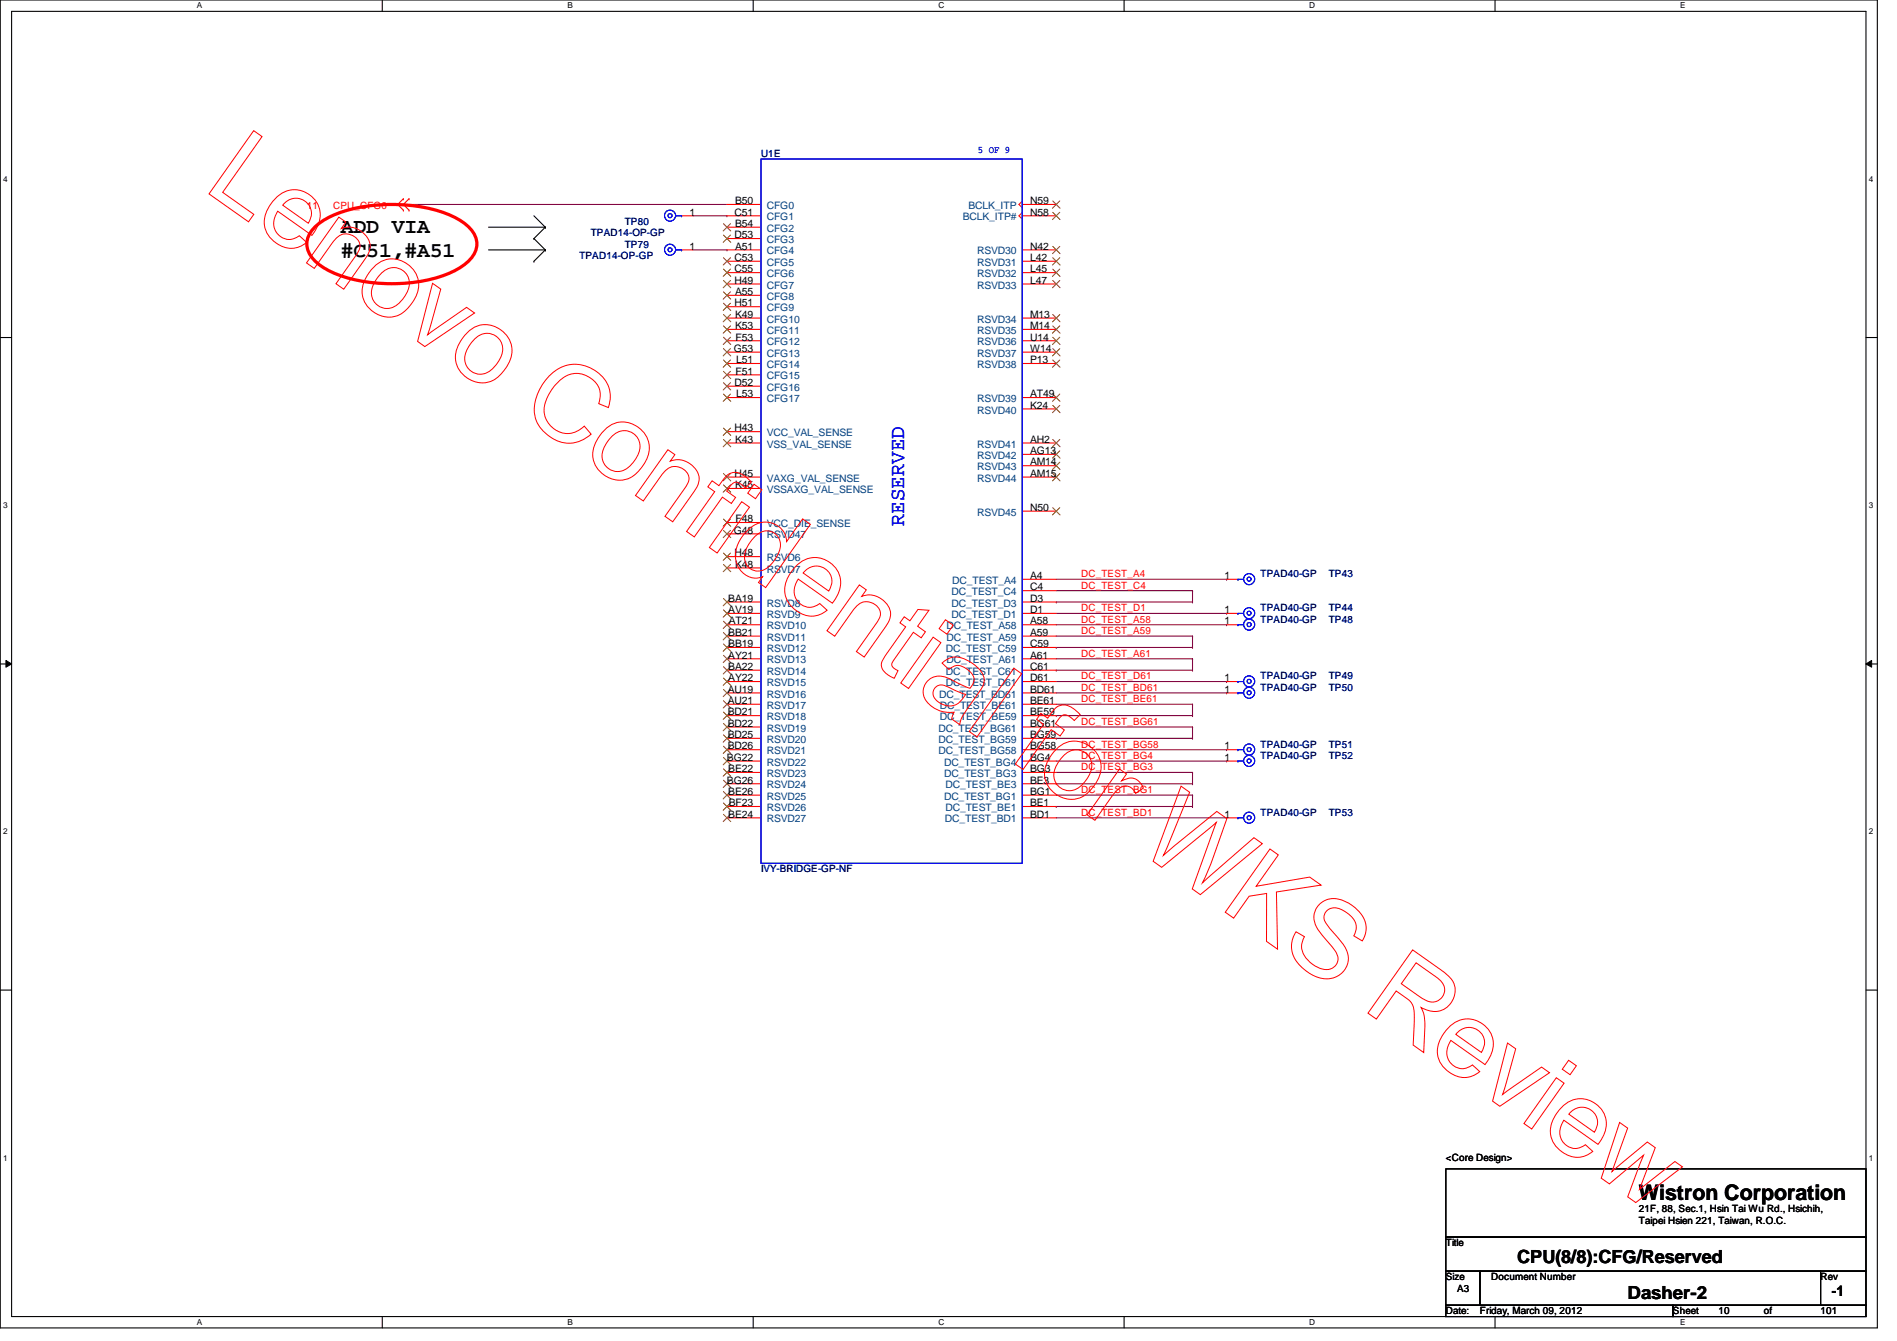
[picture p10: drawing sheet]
<svg xmlns="http://www.w3.org/2000/svg" width="297mm" height="210mm" viewBox="0 0 297 210" stroke-linecap="round" stroke-linejoin="round" font-family="sans-serif">
<path d="M0 0h294v207.9h-294zM1.8 1.8h290.4v204.3h-290.4z" fill="none" stroke="#000" stroke-width=".17"/>
<g fill="#fff">
<path d="M30.8 .2h.8v1.4h-.8z"/>
<path d="M30.8 206.2h.8v1.4h-.8z"/>
</g>
<path d="M59.9 0v1.8M59.9 206.1v1.8" fill="none" stroke="#000" stroke-width=".17"/>
<g fill="#fff">
<path d="M88.9 .2h.8v1.4h-.8z"/>
<path d="M88.9 206.2h.8v1.4h-.8z"/>
</g>
<path d="M117.9 0v1.8M117.9 206.1v1.8" fill="none" stroke="#000" stroke-width=".17"/>
<g fill="#fff">
<path d="M146.9 .2h.9v1.4h-.9z"/>
<path d="M146.9 206.2h.9v1.4h-.9z"/>
</g>
<path d="M176 0v1.8M176 206.1v1.8" fill="none" stroke="#000" stroke-width=".17"/>
<g fill="#fff">
<path d="M205 .2h.9v1.4h-.9z"/>
<path d="M205 206.2h.9v1.4h-.9z"/>
</g>
<path d="M234.1 0v1.8M234.1 206.1v1.8" fill="none" stroke="#000" stroke-width=".17"/>
<g fill="#fff">
<path d="M263.1 .2h.8v1.4h-.8z"/>
<path d="M263.1 206.2h.8v1.4h-.8z"/>
<path d="M.5 27.3h.7v1.4h-.7z"/>
<path d="M292.6 27.3h.7v1.4h-.7z"/>
<path d="M.5 78.4h.7v1.4h-.7z"/>
<path d="M292.6 78.4h.7v1.4h-.7z"/>
</g>
<path d="M0 52.8h1.8M292.2 52.8h1.8" fill="none" stroke="#000" stroke-width=".17"/>
<g fill="#fff">
<path d="M.5 129.5h.7v1.4h-.7z"/>
<path d="M292.6 129.5h.7v1.4h-.7z"/>
</g>
<path d="M0 103.9h1.8M292.2 103.9h1.8" fill="none" stroke="#000" stroke-width=".17"/>
<path d="M.9 103.4l.9 .5-.9 .5zM292.2 103.9l.9-.5v1z" fill="#000"/>
<path d="M.9 103.4l.9 .5-.9 .5zM292.2 103.9l.9-.5v1z" fill="none" stroke="#000" stroke-width=".16"/>
<g fill="#fff">
<path d="M.5 180.5h.7v1.4h-.7z"/>
<path d="M292.6 180.5h.7v1.4h-.7z"/>
</g>
<g fill="none" stroke="#000" stroke-width=".17">
<path d="M76.5 35.6h8.9M76.5 39.1h8.9M83.6 37.3h.1M83.6 33.8l1.8 1.8M83.6 37.3l1.8 1.8M85.4 35.6h.1M85.4 39.1h.1M85.4 35.6l-1.8 1.7M85.4 39.1l-1.8 1.8M83.6 40.9h.1M0 155h1.8M292.2 155h1.8"/>
<path d="M226.4 183h65.8v10.6h-65.8zM226.4 193.6h65.8v5.4h-65.8zM226.4 199h5.3v5.3h-5.3zM231.7 199h53.4v5.3h-53.4zM285.1 199h7.1v5.3h-7.1zM226.4 204.3h35.6v1.8h-35.6zM262 204.3h30.2v1.8h-30.2z"/>
</g>
<g fill="none" stroke="#800040" stroke-width=".17">
<path d="M64 32h.1M64 32h49.8M108.5 33.8h5.3M108.5 39.1h5.3M113.8 33.8h.1M113.8 39.1h.1M165.4 94.2h.1M165.4 90.7h26.7M165.4 96h26.7M165.4 97.8h26.7M165.4 92.5h21.3M165.4 94.2h21.3"/>
<path d="M165.4 99.6h21.3M186.7 92.5h.1M186.7 94.2h.1M186.7 99.6h.1M186.7 92.5v1.7M186.7 99.6v1.7M192.1 90.7h.1M192.1 96h.1M192.1 97.8h.1M165.4 101.3h.1M165.4 104.9h.1M165.4 112h.1"/>
<path d="M165.4 115.6h.1M165.4 106.7h26.7M165.4 108.5h26.7M165.4 117.3h26.7M165.4 119.1h26.7M165.4 101.3h21.3M165.4 104.9h21.3M165.4 103.1h21.3M165.4 112h21.3M165.4 110.2h21.3M165.4 115.6h21.3M165.4 113.8h21.3"/>
<path d="M186.7 101.3h.1M186.7 103.1h.1M186.7 104.9h.1M186.7 110.2h.1M186.7 112h.1M186.7 113.8h.1M186.7 115.6h.1M186.7 103.1v1.8M186.7 110.2v1.8M186.7 113.8v1.8M192.1 106.7h.1M192.1 108.5h.1"/>
<path d="M192.1 117.3h.1M192.1 119.1h.1M165.4 122.7h.1M165.4 126.2h.1M165.4 128h26.7M165.4 122.7h21.3M165.4 120.9h21.3M165.4 126.2h21.3M165.4 124.5h21.3M186.7 120.9h.1M186.7 122.7h.1M186.7 124.5h.1"/>
<path d="M186.7 126.2h.1M186.7 120.9v1.8M186.7 124.5v1.7M192.1 128h.1"/>
</g>
<g fill="none" stroke="#f00" stroke-width=".17">
<path d="M63.2 31.1h.1M63.2 32.9h.1M63.2 31.1l-.9 .9 .9 .9M64 31.1h.1M64 32.9h.1M64 31.1l-.8 .9 .8 .9M106.7 33.8h1.8M106.7 39.1h1.8M113.8 32h5.4M113.8 33.8h5.4M113.8 35.6h5.4M113.8 37.3h5.4"/>
<path d="M113.8 39.1h5.4M160.1 32h5.3M160.1 33.8h5.3M160.1 39.1h5.3M160.1 31.5l-.5 .5 .5 .5M160.1 33.3l-.5 .5 .5 .5M113.8 40.9h5.4M113.8 42.7h5.4M113.8 44.4h5.4M113.8 46.2h5.4M113.8 48h5.4M113.8 49.8h5.4"/>
<path d="M113.8 51.6h5.4M113.8 53.3h5.4M113.8 55.1h5.4M113.8 56.9h5.4M113.8 58.7h5.4M160.1 40.9h5.3M160.1 42.7h5.3M160.1 44.4h5.3M160.1 49.8h5.3M160.1 51.6h5.3M160.1 53.3h5.3M160.1 55.1h5.3"/>
<path d="M160.1 56.9h5.3M113.8 60.5h5.4M113.8 62.2h5.4M113.8 67.6h5.4M113.8 69.3h5.4M113.8 74.7h5.4M113.8 76.5h5.4M160.1 62.2h5.3M160.1 69.3h5.3M160.1 74.7h5.3M160.1 71.1h5.3M160.1 72.9h5.3"/>
<path d="M160.1 64h5.3M113.8 97.8h5.4M113.8 99.6h5.4M113.8 96h5.4M113.8 94.2h5.4M113.8 81.8h5.4M113.8 87.1h5.4M113.8 88.9h5.4M113.8 83.6h5.4M160.1 90.7h5.3M160.1 97.8h5.3M160.1 99.6h5.3"/>
<path d="M160.1 92.5h5.3M160.1 96h5.3M160.1 94.2h5.3M160.1 80h5.3M192.1 90.7h1.7M192.1 97.8h1.7M192.1 96h1.7M113.8 106.7h5.4M113.8 117.3h5.4M113.8 103.1h5.4M113.8 108.5h5.4M113.8 112h5.4"/>
<path d="M113.8 110.2h5.4M113.8 119.1h5.4M113.8 115.6h5.4M113.8 113.8h5.4M113.8 101.3h5.4M113.8 104.9h5.4M160.1 106.7h5.3M160.1 117.3h5.3M160.1 103.1h5.3M160.1 108.5h5.3M160.1 112h5.3M160.1 110.2h5.3"/>
<path d="M160.1 119.1h5.3M160.1 115.6h5.3M160.1 113.8h5.3M160.1 101.3h5.3M160.1 104.9h5.3M192.1 106.7h1.7M192.1 117.3h1.7M192.1 108.5h1.7M192.1 119.1h1.7M113.8 128h5.4M113.8 126.2h5.4M113.8 122.7h5.4"/>
<path d="M113.8 124.5h5.4M113.8 120.9h5.4M160.1 128h5.3M160.1 126.2h5.3M160.1 122.7h5.3M160.1 124.5h5.3M160.1 120.9h5.3M192.1 128h1.7"/>
</g>
<path d="M49.6 35.3a17.5 17.5 0 0 1 10.1-3.2 23.5 23.5 0 0 1 11.6 2 6.2 6.2 0 0 1 3.3 3.3 3.5 3.5 0 0 1-1.5 3.7 17.6 17.6 0 0 1-10.1 3.3 23.1 23.1 0 0 1-11.6-2.1 6.2 6.2 0 0 1-3.3-3.3 3.5 3.5 0 0 1 1.5-3.7z" fill="none" stroke="#f00" stroke-width=".51"/>
<g fill="none" stroke="#00f" stroke-width=".17">
<path d="M105.8 39.1h.9M105.8 33.8h.9M106.7 39.1h.1M106.7 33.8h.1M119.2 24.9h40.9v110.2h-40.9zM193.8 90.7h.1M193.8 97.8h.1M193.8 96h.1M193.8 90.7h.9M193.8 97.8h.9M193.8 96h.9M193.8 106.7h.1"/>
<path d="M193.8 117.3h.1M193.8 108.5h.1M193.8 119.1h.1M193.8 106.7h.9M193.8 117.3h.9M193.8 108.5h.9M193.8 119.1h.9M193.8 128h.1M193.8 128h.9"/>
<circle cx="104.9" cy="39.1" r=".32"/>
<circle cx="104.9" cy="33.8" r=".32"/>
<circle cx="104.9" cy="39.1" r=".87"/>
<circle cx="104.9" cy="33.8" r=".87"/>
<circle cx="195.6" cy="90.7" r=".32"/>
<circle cx="195.6" cy="97.8" r=".32"/>
<circle cx="195.6" cy="96" r=".32"/>
<circle cx="195.6" cy="90.6" r=".87"/>
<circle cx="195.6" cy="96" r=".87"/>
<circle cx="195.6" cy="97.8" r=".87"/>
<circle cx="195.6" cy="106.7" r=".32"/>
<circle cx="195.6" cy="117.3" r=".32"/>
<circle cx="195.6" cy="119.1" r=".32"/>
<circle cx="195.6" cy="108.4" r=".32"/>
<circle cx="195.6" cy="117.3" r=".87"/>
<circle cx="195.6" cy="108.4" r=".87"/>
<circle cx="195.6" cy="119.1" r=".87"/>
<circle cx="195.6" cy="106.7" r=".87"/>
<circle cx="195.6" cy="128" r=".32"/>
<circle cx="195.6" cy="128" r=".87"/>
</g>
<g fill="none" stroke="#804000" stroke-width=".16">
<path d="M113.3 35l1.1 1.2M113.3 36.8l1.1 1.1M114.4 35l-1.2 1.2M114.4 36.8l-1.2 1.1M164.8 38.6l1.2 1.1M164.8 31.5l1.2 1.1M164.8 33.2l1.2 1.2M165.9 38.6l-1.1 1.1M165.9 31.5l-1.1 1.1M165.9 33.2l-1.1 1.2M113.3 40.3l1.1 1.2M113.3 42.1l1.1 1.2"/>
<path d="M113.3 43.9l1.1 1.1M113.3 45.7l1.1 1.1M113.3 47.5l1.1 1.1M113.3 49.2l1.1 1.2M113.3 51l1.1 1.2M113.3 52.8l1.1 1.1M113.3 54.6l1.1 1.1M113.3 56.3l1.1 1.2M113.3 58.1l1.1 1.2M113.3 59.9l1.1 1.1M114.4 40.3l-1.2 1.2M114.4 42.1l-1.2 1.2"/>
<path d="M114.4 43.9l-1.2 1.1M114.4 45.7l-1.2 1.1M114.4 47.5l-1.2 1.1M114.4 49.2l-1.2 1.2M114.4 51l-1.2 1.2M114.4 52.8l-1.2 1.1M114.4 54.6l-1.2 1.1M114.4 56.3l-1.2 1.2M114.4 58.1l-1.2 1.2M114.4 59.9l-1.2 1.1M164.8 40.3l1.2 1.2M164.8 42.1l1.2 1.2"/>
<path d="M164.8 43.9l1.2 1.1M164.8 49.2l1.2 1.2M164.8 51l1.2 1.2M164.8 52.8l1.2 1.1M164.8 54.6l1.2 1.1M164.8 56.3l1.2 1.2M165.9 43.9l-1.1 1.1M165.9 49.2l-1.1 1.2M165.9 51l-1.1 1.2M165.9 52.8l-1.1 1.1M165.9 40.3l-1.1 1.2M165.9 42.1l-1.1 1.2"/>
<path d="M165.9 54.6l-1.1 1.1M165.9 56.3l-1.1 1.2M113.3 61.7l1.1 1.1M113.3 67l1.1 1.2M113.3 68.8l1.1 1.1M113.3 74.1l1.1 1.2M113.3 75.9l1.1 1.1M114.4 61.7l-1.2 1.1M114.4 67l-1.2 1.2M114.4 68.8l-1.2 1.1M114.4 74.1l-1.2 1.2M114.4 75.9l-1.2 1.1"/>
<path d="M164.8 68.8l1.2 1.1M164.8 70.6l1.2 1.1M164.8 72.3l1.2 1.2M164.8 74.1l1.2 1.2M164.8 79.5l1.2 1.1M164.8 61.7l1.2 1.1M164.8 63.5l1.2 1.1M165.9 68.8l-1.1 1.1M165.9 70.6l-1.1 1.1M165.9 72.3l-1.1 1.2M165.9 74.1l-1.1 1.2M165.9 61.7l-1.1 1.1"/>
<path d="M165.9 63.5l-1.1 1.1M165.9 79.5l-1.1 1.1M113.3 81.2l1.1 1.2M113.3 93.7l1.1 1.1M113.3 95.5l1.1 1.1M113.3 97.2l1.1 1.2M113.3 99l1.1 1.2M113.3 86.6l1.1 1.1M113.3 88.3l1.1 1.2M113.3 83l1.1 1.2M114.4 81.2l-1.2 1.2M114.4 93.7l-1.2 1.1"/>
<path d="M114.4 95.5l-1.2 1.1M114.4 97.2l-1.2 1.2M114.4 99l-1.2 1.2M114.4 86.6l-1.2 1.1M114.4 88.3l-1.2 1.2M114.4 83l-1.2 1.2M113.3 100.8l1.1 1.1M113.3 102.6l1.1 1.1M113.3 104.4l1.1 1.1M113.3 106.1l1.1 1.2M113.3 107.9l1.1 1.2M113.3 109.7l1.1 1.1"/>
<path d="M113.3 111.5l1.1 1.1M113.3 113.2l1.1 1.2M113.3 115l1.1 1.2M113.3 116.8l1.1 1.1M113.3 118.6l1.1 1.1M114.4 100.8l-1.2 1.1M114.4 102.6l-1.2 1.1M114.4 104.4l-1.2 1.1M114.4 106.1l-1.2 1.2M114.4 107.9l-1.2 1.2M114.4 109.7l-1.2 1.1M114.4 111.5l-1.2 1.1"/>
<path d="M114.4 113.2l-1.2 1.2M114.4 115l-1.2 1.2M114.4 116.8l-1.2 1.1M114.4 118.6l-1.2 1.1M113.3 120.4l1.1 1.1M113.3 122.1l1.1 1.2M113.3 123.9l1.1 1.2M113.3 125.7l1.1 1.1M113.3 127.5l1.1 1.1M114.4 120.4l-1.2 1.1M114.4 122.1l-1.2 1.2M114.4 123.9l-1.2 1.2"/>
<path d="M114.4 125.7l-1.2 1.1M114.4 127.5l-1.2 1.1"/>
</g>
<g fill="none" stroke="#f00" stroke-width=".16">
<path d="M39.7 20.5l1.3 .9-6.1 8.7 4.8 3.5-.8 1.1-6.2-4.3zM43.3 30.9a4 4 0 0 1 5.4-.2 4 4 0 0 1 .7 5.3l-.6 .8-5.3-3.7a2.7 2.7 0 0 0 1.4 4.4h.4a2.85 2.85 0 0 0 1.6-.6l1.1 1a3.8 3.8 0 0 1-5.3-.3 4 4 0 0 1-.3-5.7zM44.6 31.8a2.44 2.44 0 0 1 3.3-.2 2.44 2.44 0 0 1 .4 3.3l-4-2.8zM53.1 34l1.1 .8-.8 1a3.4 3.4 0 0 1 4.5 3l-.1 .5-.4 .8-3.6 5.2-1.2-.9 3.1-4.3a1.9 1.9 0 0 0 .4-2.4 2.25 2.25 0 0 0-3.7-.1l-3.2 4.4-1.2-.8zM58.6 41.7a4.1 4.1 0 0 1 5.7 0 4.1 4.1 0 0 1 .3 5.7 4.1 4.1 0 0 1-5.1 2 4.1 4.1 0 0 1-2.7-4.7l.6-1.5zM59.8 42.7a2.5 2.5 0 0 1 3.3-.3 2.5 2.5 0 0 1 .7 3.2 3.9 3.9 0 0 1-3.2 2.7 2.56 2.56 0 0 1-2.3-1.5 2.56 2.56 0 0 1 .4-2.7zM67.7 44.3l1.3 1-2 7.1 6.1-4.3 1.2 .9-7.8 5.2-1.1-.8zM73.2 52a4.1 4.1 0 0 1 5.7 0 4.1 4.1 0 0 1 .3 5.6 4.1 4.1 0 0 1-5.1 2.1 4.1 4.1 0 0 1-2.7-4.7l.7-1.5zM74.4 53a2.5 2.5 0 0 1 3.3-.3 2.5 2.5 0 0 1 .7 3.2 3.9 3.9 0 0 1-3.2 2.7 2.56 2.56 0 0 1-2.3-1.5 2.56 2.56 0 0 1 .4-2.7zM85.9 58.9a5.5 5.5 0 0 1 5.7-1.6 5.5 5.5 0 0 1 4 4.4l-.1 1-.2 1.1-1.6-.6a3.3 3.3 0 0 0-2-4.5 3.8 3.8 0 0 0-4.6 1.4 5.7 5.7 0 0 0-1.8 5.1 3.6 3.6 0 0 0 6.2 1.5l1.1 1.3a5.1 5.1 0 0 1-7.4-.4 5.2 5.2 0 0 1-.9-6.2l.8-1.5zM94.7 67.2a4.1 4.1 0 0 1 5.7 0 4.1 4.1 0 0 1 .3 5.7 4.1 4.1 0 0 1-5.1 2 4.1 4.1 0 0 1-2.7-4.7l.7-1.5zM95.9 68.2a2.5 2.5 0 0 1 3.3-.3 2.5 2.5 0 0 1 .7 3.2 3.9 3.9 0 0 1-3.2 2.7 2.56 2.56 0 0 1-2.3-1.5 2.56 2.56 0 0 1 .4-2.7z"/>
<path d="M104.6 70.4l1.1 .8-.7 1a3.4 3.4 0 0 1 4.5 3l-.2 .5-.4 .8-3.6 5.2-1.2-.9 3.1-4.3a2.02 2.02 0 0 0 .6-2.2 2.25 2.25 0 0 0-3.9-.3l-3.2 4.4-1.2-.8zM111.5 75.3l1.1 .7 .5-.7a2.24 2.24 0 0 1 3.8-.6l.8 .7-1 1a1.79 1.79 0 0 0-1.8-.8l-.4 .3-.7 1 1.4 1-.7 .9-1.4-1-4.4 6.2-1.2-.8 4.4-6.2-1.1-.8zM116.1 78.5l1.3 .9-5.1 7.2-1.2-.9zM118.1 75.8l1.2 .9-1 1.4-1.2-.9zM116.8 83.2a3.6 3.6 0 0 1 6.1 .3l.3 1.3 2.5-3.6 1.2 .9-7 9.9-1.1-.8 .6-.9a3.3 3.3 0 0 1-4.2-3.6 5.7 5.7 0 0 1 1.6-3.5zM118.3 83.9a2.23 2.23 0 0 1 2.9-.5 2.23 2.23 0 0 1 .9 2.8 4.8 4.8 0 0 1-3 3.2 2.26 2.26 0 0 1-2.3-1.1 2.26 2.26 0 0 1 .1-2.5l.6-.9zM124.8 88.5a4 4 0 0 1 5.4-.3 4 4 0 0 1 .7 5.4l-.6 .8-5.3-3.8a2.7 2.7 0 0 0 1.4 4.4l.4 .1a2.85 2.85 0 0 0 1.6-.6l1.1 1a3.8 3.8 0 0 1-5.3-.3 4 4 0 0 1-.3-5.7zM126.1 89.4a2.44 2.44 0 0 1 3.3-.2 2.44 2.44 0 0 1 .4 3.3l-4-2.8zM134.6 91.6l1 .7-.7 1a3.4 3.4 0 0 1 4.5 3l-.1 .6-.4 .8-3.6 5.1-1.2-.8 3.1-4.4a1.9 1.9 0 0 0 .4-2.4 2.25 2.25 0 0 0-3.7 0l-3.2 4.4-1.2-.9zM141.6 96.5l.9 .7 1.2-1.8 1.8 .1-1.8 2.5 1.2 .9-.7 .9-1.2-.8-2.9 4.2a.9 .9 0 0 0-.3 1.2l.8 .6-.6 1.2a2.87 2.87 0 0 1-2-2.1l.1-.5 .5-.9 3.2-4.6-.9-.6zM146.1 99.7l1.2 .9-5 7.2-1.3-.9zM148 97l1.3 .9-1 1.4-1.2-.9z"/>
<path d="M146.5 107.6a1.6 1.6 0 0 1 2 0l1.5 .7 1.2 .4a2.91 2.91 0 0 1-2.5 1.8 2.78 2.78 0 0 1-2.6-1.8l.1-.7zM147.5 103.8a3.2 3.2 0 0 1 4.4-.2 3.7 3.7 0 0 1 2.2 2.8l-.3 1.2-1.8 2.6a6.9 6.9 0 0 0-1.7 3.2l-1.3-.9 .4-1a4.4 4.4 0 0 1-4.8-2.7 2.57 2.57 0 0 1 1.1-2.6 2.57 2.57 0 0 1 2.7-.1l3.5 1.6a1.66 1.66 0 0 0-.1-2.7 2.15 2.15 0 0 0-2.5-.7l-.7 .5zM158.8 104.6l1.2 .9-7 9.9-1.2-.9zM163 111.7l1.1 .7 .5-.7a2.24 2.24 0 0 1 3.7-.6l.8 .7-.9 1a1.79 1.79 0 0 0-1.8-.8l-.4 .3-.7 1 1.4 1-.7 .9-1.4-1-4.4 6.2-1.2-.8 4.4-6.2-1.1-.8zM165.5 117.2a4.1 4.1 0 0 1 5.6 0 4.1 4.1 0 0 1 .3 5.6 4.1 4.1 0 0 1-5 2.1 4.1 4.1 0 0 1-2.7-4.7l.6-1.5zM166.7 118.2a2.5 2.5 0 0 1 3.3-.3 2.5 2.5 0 0 1 .7 3.2 3.9 3.9 0 0 1-3.3 2.7 2.56 2.56 0 0 1-2.2-1.6 2.56 2.56 0 0 1 .4-2.6zM175.3 120.4l1.1 .7-.8 1.1a2.13 2.13 0 0 1 3.4 1.2l-1.2 .8a1.63 1.63 0 0 0-2.8-.6l-.9 1.1-2.7 3.7-1.2-.9zM184.9 123.1l1.4 .9-4.1 9.9 8.3-6.9 1.6 1.1-2.6 7.3-1.2 2.8 8-7.1 1.4 1-9.7 7.9-1.3-.9 3.7-10.4-8.5 7.1-1.3-1zM198.9 132.9l1.3 .9-3.5 4.9 8.4-1.4 1.8 1.2-7 1.1 .1 9-1.7-1.3v-7.5l-2.7 .5-2.4 3.4-1.3-.9zM206.5 141.7a3.5 3.5 0 0 1 4.4-.5 5 5 0 0 1 3 4.1l-.1 .9-.5 1.1-1.3-.8a2.49 2.49 0 0 0-1.1-3.6 2.6 2.6 0 0 0-2.8-.6 1.6 1.6 0 0 0-.2 2.7l.4 .5a13 13 0 0 1 2.6 3.5 3.3 3.3 0 0 1-.9 3.4 3.3 3.3 0 0 1-3.5 .6 6.1 6.1 0 0 1-4.2-4.4 4 4 0 0 1 .6-2.7l1.4 .7a2.97 2.97 0 0 0 .9 4.1 3.1 3.1 0 0 0 3.4 .9 1.82 1.82 0 0 0 .3-3l-.5-.6a11.3 11.3 0 0 1-2.6-3.7 2.78 2.78 0 0 1 .7-2.6zM221.2 148.7l4.4 3.1a4.1 4.1 0 0 1 2.3 3.2 3.3 3.3 0 0 1-4.9 2.9l-.5-.2a5.5 5.5 0 0 1 .6 3.1l-.2 3.9-1.6-1.1 .2-4.4a3 3 0 0 0-1.4-3l-1.5-1.1-3.1 4.4-1.3-.9zM221.7 150.7l3.2 2.2a2.31 2.31 0 0 1 1.3 2.3 1.99 1.99 0 0 1-3.1 1.3l-3.7-2.5z"/>
<path d="M227 160.7a4 4 0 0 1 5.4-.2 4 4 0 0 1 .7 5.3l-.6 .8-5.3-3.7a2.7 2.7 0 0 0 1.4 4.4h.4a2.85 2.85 0 0 0 1.6-.6l1.1 1a3.8 3.8 0 0 1-5.3-.3 4 4 0 0 1-.3-5.7zM228.3 161.6a2.44 2.44 0 0 1 3.3-.2 2.44 2.44 0 0 1 .4 3.3l-4-2.8zM236.1 163.3l1.2 .9-2 7.1 6.1-4.3 1.2 .9-7.8 5.3-1.1-.8zM243.7 168.7l1.2 .9-5.1 7.1-1.2-.8zM244.7 173.2a4 4 0 0 1 5.4-.3 4 4 0 0 1 .7 5.4l-.6 .8-5.3-3.8a2.7 2.7 0 0 0 1.4 4.4l.4 .1a2.86 2.86 0 0 0 1.6-.6l1.1 1a3.8 3.8 0 0 1-5.3-.3 4 4 0 0 1-.3-5.7zM245.6 166l1.2 .8-1 1.4-1.2-.8zM245.9 174.1a2.44 2.44 0 0 1 3.4-.2 2.44 2.44 0 0 1 .4 3.3l-4.1-2.8zM253.6 175.7l1.3 .9-2.5 6.8 5.5-4.6 1.3 .8-2.5 6.6 5.6-4.4 1.1 .8-7.3 5.6-1.2-.9 2.5-6.5-5.4 4.5-1.3-.9z"/>
</g>
<g font-size="3.3">
<text x="53.4" y="36.5">ADD VIA</text>
<text x="53.4" y="40.3">#C51,#A51</text>
<text x="256.6" y="187.9">Wistron Corporation</text>
</g>
<text font-size="3.3" fill="#00f" x="141.6" y="82.3" transform="rotate(-90 141.6 82.3)">RESERVED</text>
<g font-size="2.8">
<text x="237.6" y="197.7">CPU(8/8):CFG/Reserved</text>
<text x="254.8" y="203.4">Dasher-2</text>
</g>
<text font-size="2.3" x="286.8" y="202.9">-1</text>
<g font-size="1.6" fill="#000080">
<text x="119.2" y="24.6">U1E</text>
<text x="97.8" y="35.2">TP80</text>
<text x="90.7" y="40.6">TPAD14-OP-GP</text>
<text x="92.5" y="37">TPAD14-OP-GP</text>
<text x="97.8" y="38.8">TP79</text>
<text x="197.4" y="90.3">TPAD40-GP</text>
<text x="197.4" y="95.7">TPAD40-GP</text>
<text x="208.1" y="90.3">TP43</text>
<text x="208.1" y="95.7">TP44</text>
<text x="197.4" y="97.5">TPAD40-GP</text>
<text x="208.1" y="97.5">TP48</text>
<text x="197.4" y="106.3">TPAD40-GP</text>
<text x="208.1" y="106.3">TP49</text>
<text x="197.4" y="108.1">TPAD40-GP</text>
<text x="208.1" y="108.1">TP50</text>
<text x="197.4" y="117">TPAD40-GP</text>
<text x="197.4" y="118.8">TPAD40-GP</text>
<text x="208.1" y="117">TP51</text>
<text x="208.1" y="118.8">TP52</text>
<text x="197.4" y="127.7">TPAD40-GP</text>
<text x="208.1" y="127.7">TP53</text>
<text x="119.2" y="136.6">IVY-BRIDGE-GP-NF</text>
</g>
<text font-size="1.6" fill="#00f" x="153.1" y="24">5 OF 9</text>
<g font-size="1.6" fill="#f00">
<text x="48" y="32.7">11</text>
<text x="52.2" y="32.7">CPU_CFG0</text>
<text x="169.3" y="90.3">DC_TEST_A4</text>
<text x="169.3" y="95.7">DC_TEST_D1</text>
<text x="169.3" y="92.1">DC_TEST_C4</text>
<text x="169.3" y="97.5">DC_TEST_A58</text>
<text x="169.3" y="99.2">DC_TEST_A59</text>
<text x="169.3" y="106.3">DC_TEST_D61</text>
<text x="169.3" y="102.8">DC_TEST_A61</text>
<text x="169.3" y="108.1">DC_TEST_BD61</text>
<text x="169.3" y="109.9">DC_TEST_BE61</text>
<text x="169.3" y="113.5">DC_TEST_BG61</text>
<text x="169.3" y="117">DC_TEST_BG58</text>
<text x="169.3" y="118.8">DC_TEST_BG4</text>
<text x="169.3" y="120.6">DC_TEST_BG3</text>
<text x="169.3" y="124.1">DC_TEST_BG1</text>
<text x="169.3" y="127.7">DC_TEST_BD1</text>
</g>
<g font-size="1.6">
<text x="107.9" y="33.7">1</text>
<text x="115" y="33.7">C51</text>
<text x="115.1" y="32">B50</text>
<text x="115.1" y="35.5">B54</text>
<text x="161.3" y="32">N59</text>
<text x="161.3" y="33.7">N58</text>
<text x="107.9" y="39.1">1</text>
<text x="115" y="37.3">D53</text>
<text x="115" y="40.9">C53</text>
<text x="115.1" y="39.1">A51</text>
<text x="161.3" y="39.1">N42</text>
<text x="161.3" y="40.9">L42</text>
<text x="115" y="42.6">C55</text>
<text x="115" y="44.4">H49</text>
<text x="115" y="48">H51</text>
<text x="115.1" y="46.2">A55</text>
<text x="161.3" y="42.6">L45</text>
<text x="161.3" y="44.4">L47</text>
<text x="115.1" y="49.7">K49</text>
<text x="115.1" y="51.5">K53</text>
<text x="115.2" y="53.3">F53</text>
<text x="161.3" y="49.7">M13</text>
<text x="161.3" y="51.5">M14</text>
<text x="161.3" y="53.3">U14</text>
<text x="114.9" y="55.1">G53</text>
<text x="115.2" y="58.6">F51</text>
<text x="115.3" y="56.9">L51</text>
<text x="161.3" y="55.1">W14</text>
<text x="161.3" y="56.9">P13</text>
<text x="115" y="60.4">D52</text>
<text x="115.3" y="62.2">L53</text>
<text x="161.3" y="62.2">AT49</text>
<text x="161.3" y="64">K24</text>
<text x="115" y="67.5">H43</text>
<text x="115.1" y="69.3">K43</text>
<text x="161.3" y="69.3">AH2</text>
<text x="161.3" y="71.1">AG13</text>
<text x="115" y="74.6">H45</text>
<text x="115.1" y="76.4">K45</text>
<text x="161.3" y="72.9">AM14</text>
<text x="161.3" y="74.6">AM15</text>
<text x="114.9" y="83.5">G48</text>
<text x="115.2" y="81.7">F48</text>
<text x="161.3" y="80">N50</text>
<text x="115" y="87.1">H48</text>
<text x="115.1" y="88.9">K48</text>
<text x="114" y="94.2">BA19</text>
<text x="114" y="96">AV19</text>
<text x="161.3" y="90.6">A4</text>
<text x="161.3" y="92.4">C4</text>
<text x="161.3" y="96">D1</text>
<text x="161.3" y="94.2">D3</text>
<text x="191.7" y="90.6">1</text>
<text x="191.7" y="96">1</text>
<text x="114" y="99.5">BB21</text>
<text x="114" y="101.3">BB19</text>
<text x="114.1" y="97.7">AT21</text>
<text x="161.3" y="97.7">A58</text>
<text x="161.3" y="99.5">A59</text>
<text x="161.3" y="101.3">C59</text>
<text x="191.7" y="97.7">1</text>
<text x="114" y="103.1">AY21</text>
<text x="114" y="104.9">BA22</text>
<text x="114" y="106.6">AY22</text>
<text x="161.3" y="103.1">A61</text>
<text x="161.3" y="104.9">C61</text>
<text x="161.3" y="106.6">D61</text>
<text x="191.7" y="106.6">1</text>
<text x="114" y="108.4">AU19</text>
<text x="114" y="110.2">AU21</text>
<text x="114" y="112">BD21</text>
<text x="114" y="113.7">BD22</text>
<text x="161.3" y="108.4">BD61</text>
<text x="161.3" y="112">BE59</text>
<text x="161.3" y="110.2">BE61</text>
<text x="161.3" y="113.7">BG61</text>
<text x="191.7" y="108.4">1</text>
<text x="113.8" y="119.1">BG22</text>
<text x="114" y="115.5">BD25</text>
<text x="114" y="117.3">BD26</text>
<text x="161.3" y="119.1">BG4</text>
<text x="161.3" y="117.3">BG58</text>
<text x="161.3" y="115.5">BG59</text>
<text x="191.7" y="117.3">1</text>
<text x="191.7" y="119.1">1</text>
<text x="113.8" y="122.6">BG26</text>
<text x="114" y="120.9">BE22</text>
<text x="114" y="124.4">BE26</text>
<text x="161.3" y="122.6">BE3</text>
<text x="161.3" y="124.4">BG1</text>
<text x="161.3" y="120.9">BG3</text>
<text x="114" y="128">BE24</text>
<text x="114.1" y="126.2">BF23</text>
<text x="161.3" y="128">BD1</text>
<text x="161.3" y="126.2">BE1</text>
<text x="191.7" y="128">1</text>
<text x="226.4" y="181.7">&lt;Core Design&gt;</text>
<text x="256.6" y="189.7">21F, 88, Sec.1, Hsin Tai Wu Rd., Hsichih,</text>
<text x="256.6" y="191.6">Taipei Hsien 221, Taiwan, R.O.C.</text>
<text x="226.4" y="195.1">Title</text>
<text x="226.4" y="200.4">Size</text>
<text x="228.2" y="202.2">A3</text>
<text x="233.5" y="200.4">Document Number</text>
<text x="285.1" y="200.4">Rev</text>
<text x="226.4" y="205.7">Date:</text>
<text x="231.7" y="205.7">Friday, March 09, 2012</text>
<text x="262" y="205.7">Sheet</text>
<text x="269.1" y="205.7">10</text>
<text x="276.2" y="205.7">of</text>
<text x="285.1" y="205.7">101</text>
</g>
<g font-size="1.6" fill="#004080">
<text x="120.1" y="32.7">CFG0</text>
<text x="120.1" y="34.5">CFG1</text>
<text x="150.7" y="34.5">BCLK_ITP#</text>
<text x="151.6" y="32.7">BCLK_ITP</text>
<text x="120.1" y="36.3">CFG2</text>
<text x="120.1" y="38.1">CFG3</text>
<text x="120.1" y="39.8">CFG4</text>
<text x="120.1" y="41.6">CFG5</text>
<text x="153" y="39.8">RSVD30</text>
<text x="153" y="41.6">RSVD31</text>
<text x="120.1" y="43.4">CFG6</text>
<text x="120.1" y="45.2">CFG7</text>
<text x="120.1" y="46.9">CFG8</text>
<text x="153" y="43.4">RSVD32</text>
<text x="153" y="45.2">RSVD33</text>
<text x="120.1" y="48.7">CFG9</text>
<text x="120.1" y="50.5">CFG10</text>
<text x="120.1" y="52.3">CFG11</text>
<text x="153" y="50.5">RSVD34</text>
<text x="153" y="52.3">RSVD35</text>
<text x="120.1" y="54.1">CFG12</text>
<text x="120.1" y="55.8">CFG13</text>
<text x="120.1" y="57.6">CFG14</text>
<text x="120.1" y="59.4">CFG15</text>
<text x="153" y="54.1">RSVD36</text>
<text x="153" y="55.8">RSVD37</text>
<text x="153" y="57.6">RSVD38</text>
<text x="120.1" y="61.2">CFG16</text>
<text x="120.1" y="62.9">CFG17</text>
<text x="153" y="62.9">RSVD39</text>
<text x="153" y="64.7">RSVD40</text>
<text x="120.1" y="68.3">VCC_VAL_SENSE</text>
<text x="120.1" y="70.1">VSS_VAL_SENSE</text>
<text x="153" y="70.1">RSVD41</text>
<text x="153" y="71.8">RSVD42</text>
<text x="120.1" y="75.4">VAXG_VAL_SENSE</text>
<text x="120.1" y="77.2">VSSAXG_VAL_SENSE</text>
<text x="153" y="73.6">RSVD43</text>
<text x="153" y="75.4">RSVD44</text>
<text x="120.1" y="82.5">VCC_DIE_SENSE</text>
<text x="153" y="80.7">RSVD45</text>
<text x="120.1" y="87.8">RSVD6</text>
<text x="120.1" y="89.6">RSVD7</text>
<text x="120.1" y="84.3">RSVD47</text>
<text x="120.1" y="95">RSVD8</text>
<text x="149" y="93.2">DC_TEST_C4</text>
<text x="149" y="95">DC_TEST_D3</text>
<text x="149.1" y="91.4">DC_TEST_A4</text>
<text x="120.1" y="96.7">RSVD9</text>
<text x="120.1" y="98.5">RSVD10</text>
<text x="120.1" y="100.3">RSVD11</text>
<text x="148.2" y="98.5">DC_TEST_A58</text>
<text x="148.2" y="100.3">DC_TEST_A59</text>
<text x="149" y="96.7">DC_TEST_D1</text>
<text x="120.1" y="102.1">RSVD12</text>
<text x="120.1" y="103.8">RSVD13</text>
<text x="120.1" y="105.6">RSVD14</text>
<text x="120.1" y="107.4">RSVD15</text>
<text x="148.1" y="102.1">DC_TEST_C59</text>
<text x="148.1" y="105.6">DC_TEST_C61</text>
<text x="148.1" y="107.4">DC_TEST_D61</text>
<text x="148.2" y="103.8">DC_TEST_A61</text>
<text x="120.1" y="109.2">RSVD16</text>
<text x="120.1" y="111">RSVD17</text>
<text x="120.1" y="112.7">RSVD18</text>
<text x="147.1" y="109.2">DC_TEST_BD61</text>
<text x="147.1" y="112.7">DC_TEST_BE59</text>
<text x="147.1" y="111">DC_TEST_BE61</text>
<text x="120.1" y="114.5">RSVD19</text>
<text x="120.1" y="116.3">RSVD20</text>
<text x="120.1" y="118.1">RSVD21</text>
<text x="120.1" y="119.8">RSVD22</text>
<text x="146.9" y="118.1">DC_TEST_BG58</text>
<text x="146.9" y="116.3">DC_TEST_BG59</text>
<text x="146.9" y="114.5">DC_TEST_BG61</text>
<text x="147.8" y="119.8">DC_TEST_BG4</text>
<text x="120.1" y="121.6">RSVD23</text>
<text x="120.1" y="123.4">RSVD24</text>
<text x="120.1" y="125.2">RSVD25</text>
<text x="147.8" y="125.2">DC_TEST_BG1</text>
<text x="147.8" y="121.6">DC_TEST_BG3</text>
<text x="148" y="123.4">DC_TEST_BE3</text>
<text x="120.1" y="127">RSVD26</text>
<text x="120.1" y="128.7">RSVD27</text>
<text x="148" y="128.7">DC_TEST_BD1</text>
<text x="148" y="127">DC_TEST_BE1</text>
</g>
<g font-size="1.3">
<text x="30.8" y="1.3">A</text>
<text x="88.9" y="1.3">B</text>
<text x="146.9" y="1.3">C</text>
<text x="205" y="1.3">D</text>
<text x="263.1" y="1.3">E</text>
<text x=".5" y="28.4">4</text>
<text x="292.6" y="28.4">4</text>
<text x=".5" y="79.5">3</text>
<text x="292.6" y="79.5">3</text>
<text x=".5" y="130.6">2</text>
<text x="292.6" y="130.6">2</text>
<text x=".5" y="181.7">1</text>
<text x="292.6" y="181.7">1</text>
<text x="30.8" y="207.4">A</text>
<text x="88.9" y="207.4">B</text>
<text x="146.9" y="207.4">C</text>
<text x="205" y="207.4">D</text>
<text x="263.1" y="207.4">E</text>
</g>
</svg>
